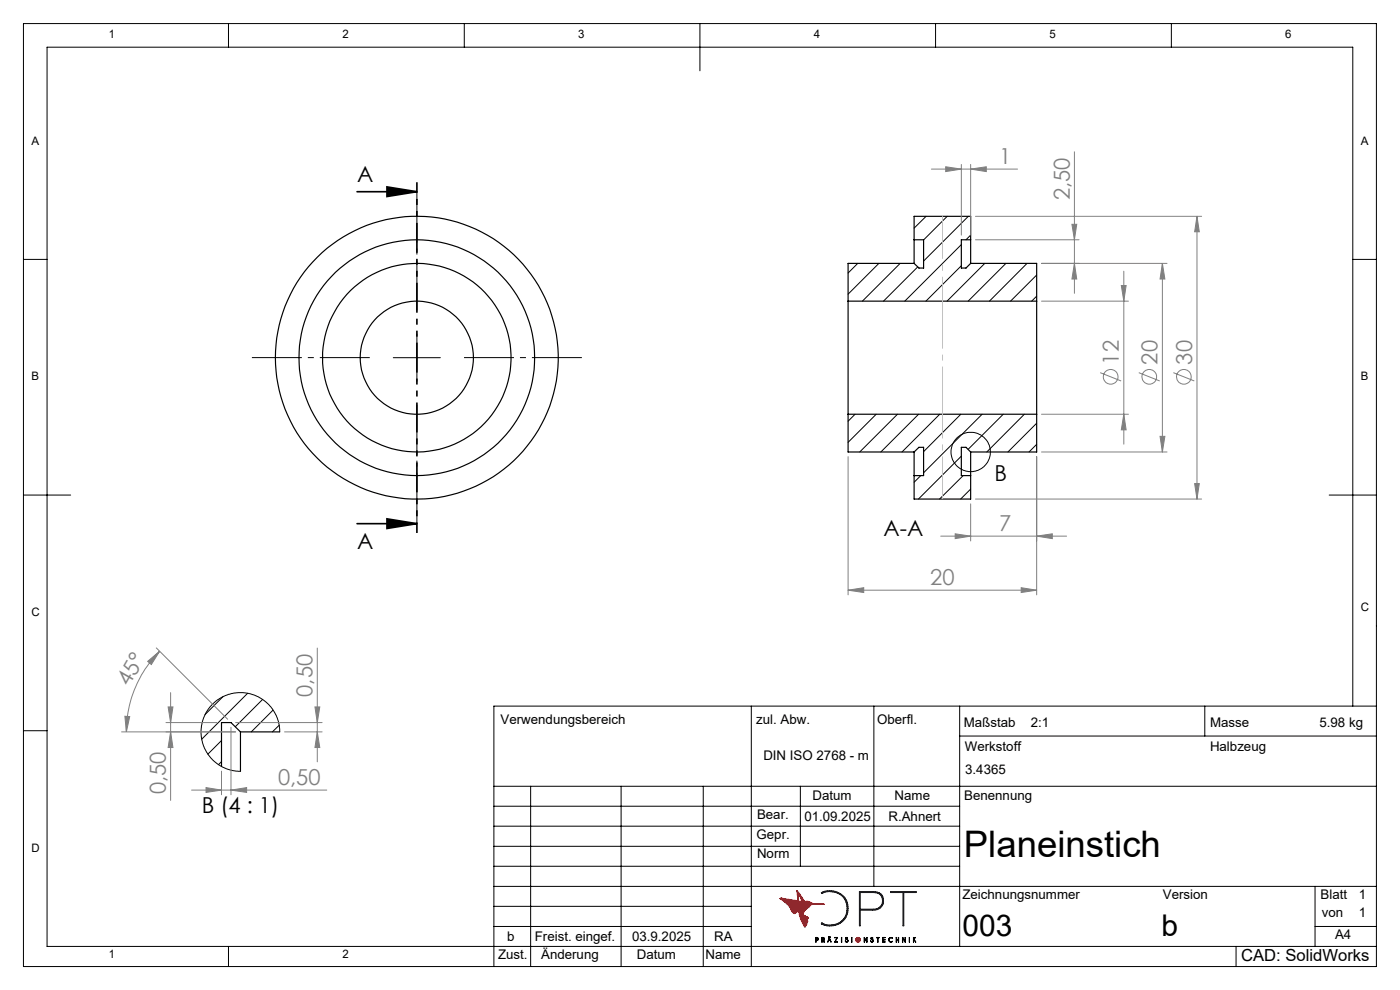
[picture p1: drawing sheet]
<svg xmlns="http://www.w3.org/2000/svg" width="297mm" height="210mm" viewBox="0 0 297 210" stroke-linecap="round" stroke-linejoin="round" font-family="sans-serif">
<g fill="none" stroke="#000" stroke-width=".25">
<path d="M193.9 50.9v5M193.9 55.9h-14v8M193.9 50.9h2v6h-1l-1-1M193.9 50.9v-5h12v5M205.9 50.9v5M205.9 55.9h14v8M205.9 50.9h-2v6h1l1-1M179.9 63.9v24M179.9 63.9h40M219.9 63.9v24M179.9 87.9h40M179.9 87.9v8h14"/>
<path d="M193.9 95.9v5M193.9 95.9l1-1h1v6h-2M205.9 95.9v5M205.9 95.9l-1-1h-1v6h2M219.9 87.9v8h-14M193.9 100.9v5h12v-5M51 155.2v8.4M51 155.2l-2-1.9h-2v9.3M51 155.2h8.3"/>
<circle cx="88.4" cy="75.9" r="30"/>
<circle cx="88.4" cy="75.9" r="12"/>
<circle cx="88.4" cy="75.9" r="25"/>
<circle cx="88.4" cy="75.9" r="20"/>
</g>
<g fill="none" stroke="#000" stroke-width=".21">
<path d="M5 5h287v200h-287zM48.5 5v5M98.5 5v5M148.5 5v10M198.5 5v5M248.5 5v5M5 55h5M182 55.9l-2.1 2M186.4 55.9l-6.5 6.5M191 55.9l-8 8M194.7 56.6l-7.3 7.3M196.5 45.9l-2.6 2.5"/>
<path d="M200.9 45.9l-5 5M203.9 51.9l-12 12M203.9 56.4l-7.5 7.5M205.4 45.9l-9.5 9.5M205.9 49.9l-1 1M208.9 55.9l-8 8M213.4 55.9l-8 8M217.9 55.9l-8 8M219.9 58.3l-5.5 5.6M287 55h5M219.9 62.8l-1 1.1M181.4 87.9l-1.5 1.5"/>
<path d="M185.9 87.9l-6 5.9M190.4 87.9l-8 8M194.9 87.9l-8 8M199.4 87.9l-8.1 8M203.8 87.9l-7.9 7.9M203.9 96.8l-9.1 9.1M208.4 87.9l-12.5 12.4M212.8 87.9l-7.4 7.4M217.3 87.9l-8 8M219.9 89.8l-6.1 6.1M219.9 94.3l-1.6 1.6M5 105h10"/>
<path d="M195.3 100.9l-1.4 1.4M204.3 100.9l-5 5M205.9 103.7l-2.1 2.2M282 105h10M5 155h5M47 157.1l-2.9 2.9M47.3 147.8l-3.8 3.8M52.5 147.1l-9.7 9.7M55.7 148.4l-5.8 5.8M57.9 150.6l-4.6 4.6M59.2 153.8l-1.4 1.4M59.3 155.2l-.2-2.1-.5-1.3-.8-1.4-1.7-1.8-2-1.1-2.5-.6-2.4 .2-2.1 .8-1 .6-1.1 1-1.3 1.7-.5 1-.4 1.7-.1 2.3 .7 2.5 1.3 2.1 1.6 1.4 1 .6 1.6 .6 2.1 .2"/>
<path d="M159.4 149.8v55.2M185.4 149.8v38.2M203.6 149.8v51M203.6 156.1h88.4M255.6 149.8v6.3M287 149.8v-139.8h-277v190.8h282M292 149.8h-187.2v55.2M47 161.6l-.6 .6M104.8 166.8h187.2M104.8 179.5h98.8M104.8 175.3h98.8M104.8 171h98.8"/>
<path d="M112.6 166.8v38.2M131.8 166.8v38.2M149.2 166.8v38.2M169.8 166.8v17M104.8 183.8h98.8M104.8 196.5h54.6M104.8 192.3h54.6M104.8 188h187.2M173.4 199.4l.1-.3-.4-.2v.9v-.9h.3l.2 .3-.1 .2-.4 .1M174.3 198.9l.6 .2v.2l-.2 .2 .2 .3-.3-.3 .2-.3-.1-.3h-.3l-.1 .9zM174.4 199.5h.2M174.6 199.5h.1"/>
<path d="M175.9 198.7l-.1 .1zM175.9 198.9l.4 .9-.2-.3h-.3l-.2 .3zM175.9 199l.2 .4h-.3zM176 198.7l.1 .1zM176 198.7h.1M177.1 198.9h.6l-.5 .9h.5h-.6l.5-.9zM178.5 198.9l.1 .9zM179.5 198.9v.3a.38 .38 0 0 1 .4 .5l-.3 .1-.2-.1 .3 .1 .1-.2zM179.5 198.9l.3 .1zM180.7 198.9v.9zM183.3 198.9l.6 .8v-.8v.9l-.5-.8-.1 .8zM184.7 199.7h.1"/>
<path d="M184.8 198.9h.3l.1 .1zM184.8 198.9v.3l.3 .2M184.9 199v.2l.3 .1M185.1 199.4v.4l-.4-.1M185.2 199.3v.5h-.2l-.3-.1M185.9 198.9h.6h-.2v.9l-.1-.9zM187.3 198.9h.4h-.4v.9h.4h-.4M187.3 199.3h.4l-.4 .1M188.5 199.3l.3 .5h.4M188.6 199.3l.1 .4 .5 .1M188.7 199l.3-.1 .3 .1h-.5l-.2 .3zM189.2 199.8l.1-.1z"/>
<path d="M190.1 198.9l.1 .9zM190.2 199.3h.4M190.6 198.9v.9zM192 199.7l-.5-.8v.9v-.8l.5 .8M192 199.8h.1M192 198.9h.1M192 198.9l.1 .9M192.9 198.9v.9zM193.8 199.8h.1M193.8 198.9h.1M193.8 199.3l.4-.4-.3 .3 .4 .6-.5-.5M193.8 198.9v.9"/>
<path d="M279 196.5h13M279 188v12.8M48.5 200.8v4.2M262.2 200.8v4.2"/>
</g>
<path d="M82.1 39.6l6.3 1.1-6.3 1zM75.7 40.7h12.7M75.7 111.1h12.7M82.1 110.1l6.3 1-6.3 1z" fill="none" stroke="#000" stroke-width=".35"/>
<path d="M170.6 191.2h.1M174.2 189.4a3.8 3.8 0 0 1 5.7 3.3 3.8 3.8 0 0 1-5.7 3.3l.1-.2a3.6 3.6 0 0 0 5.4-3.1 3.6 3.6 0 0 0-5.4-3.2zM182.3 189.1h2.9a1.99 1.99 0 0 1 2.2 2.1 1.99 1.99 0 0 1-2.3 1.9h-2.6v3.3h-.2zM182.5 189.3h2.7a1.77 1.77 0 0 1 2 1.6 1.77 1.77 0 0 1-1.6 2h-3.1zM188.9 189.1h5.4v.2h-2.6v7.1h-.1v-7.1h-2.7z" fill="none" stroke="#191924" stroke-width=".21"/>
<g fill="none" stroke="#ee1c25" stroke-width=".21">
<path d="M165.5 190.6h.1M165.5 190.6a5.9 5.9 0 0 1 2.7 3l.2 .1a1.01 1.01 0 0 0 1-.5h.1M165.7 190.5h.1M165.7 190.6h-.2M165.7 190.6l4.6 .6M165.7 190.5v.1M165.7 190.5l.6 .5M165.8 190.6l.5 .3M166.3 190.9l1.1 1M166.3 191l.7 .5M167 191.6l.9 .8M167.5 192l.5 .4"/>
<path d="M169 188.9l.6 .6 1.1 1.7M169 188.9h.1M169 188.9l.3 2.3 .1-1.6M169.4 189.6h.1M169.4 189.6l.7 1.6h1.6a2.22 2.22 0 0 0 1.9 .5l.3 .1M169.5 193.2h.1M169.5 193.3a6.1 6.1 0 0 0 1.2 3.3M170.7 196.5v.1M170.7 196.6h.1M170.8 196.5h-.1M170.9 196.4l-.1 .1M174.6 191.8h.1"/>
<path d="M174.8 191.8h-1.9a1.19 1.19 0 0 0-1.3 .7l-.9 .6a.65 .65 0 0 0-.1 1.1l.8 .4-.1 .4a1.32 1.32 0 0 1-.4 1.4"/>
<circle cx="182" cy="199.3" r=".5"/>
</g>
<path d="M82.1 39.6l6.3 1.1-6.3 1zM82.1 110.1l6.3 1-6.3 1z" fill="#000"/>
<path d="M173.1 198.9h.2a.34 .34 0 0 1 .3 .4 .34 .34 0 0 1-.5 .2v.3zM173.1 198.9v.6h.2a.27 .27 0 0 0 .2-.3 .27 .27 0 0 0-.2-.3zM174.3 198.9h.3a.34 .34 0 0 1 .3 .3 .34 .34 0 0 1-.2 .3l.2 .3-.3-.3h-.2l-.1 .3zM174.4 198.9v.6h.2a.27 .27 0 0 0 .2-.3 .27 .27 0 0 0-.2-.3zM176 198.7l.1 .1zM175.8 198.8h.1zM175.9 199l.2 .4h-.3zM175.9 198.9l-.3 .9 .2-.3h.3l.2 .3zM177.1 198.9h.6l-.5 .9h.5h-.6l.5-.9zM178.5 198.9l.1 .9zM179.5 198.9h.2l.1 .1-.2-.1-.1 .2a.43 .43 0 0 1 .2 .7h-.3l-.1-.2a.25 .25 0 0 0 .4 .1 .25 .25 0 0 0 .1-.3l-.3-.2zM180.7 198.9v.9zM183.3 198.9l.6 .8v-.8v.9l-.5-.8-.1 .8zM184.8 198.9h.3l.1 .1-.3-.1-.1 .2a.4 .4 0 0 1 .4 .3 .4 .4 0 0 1-.1 .4l-.4-.2a.25 .25 0 0 0 .3 .1 .25 .25 0 0 0 .1-.3l-.3-.2zM185.9 198.9h.6h-.2v.9l-.1-.9zM187.3 198.9h.4h-.4v.4h.4l-.4 .1v.4h.4h-.4zM188.5 199.4a.45 .45 0 0 1 .9 0 .45 .45 0 0 1-.9 0zM190.1 198.9l.1 .4h.4v-.4v.9v-.4h-.4l-.1 .4zM191.5 198.9l.5 .8 .1-.8v.9l-.6-.8v.8zM192.9 198.9v.9zM193.8 198.9v.4l.4-.4-.3 .3 .4 .6-.4-.5-.1 .5z" fill-rule="evenodd" fill="#000"/>
<path d="M182.5 189.3v3.6h2.7a1.78 1.78 0 0 0 2-1.8 1.78 1.78 0 0 0-2-1.8zM182.3 189.1h2.9a1.99 1.99 0 0 1 2.2 2.1 1.99 1.99 0 0 1-2.3 1.9h-2.6v3.3h-.2zM188.9 189.1h5.4v.2h-2.6v7.1h-.1v-7.1h-2.7zM174.2 189.4l.1 .1a3.6 3.6 0 0 1 4.5 .8 3.6 3.6 0 0 1 .2 4.6 3.7 3.7 0 0 1-4.7 .9l-.1 .2a3.8 3.8 0 0 0 5.4-1.8 3.8 3.8 0 0 0-2.4-5.1l-1.7-.1z" fill-rule="evenodd" fill="#191924"/>
<path d="M181.5 199.3a.5 .5 0 0 1 1 0 .5 .5 0 0 1-1 0zM169 188.9l.3 2.2 .1-1.5 .6 1.2a.44 .44 0 0 0 .7 .4zM165.5 190.6a5.9 5.9 0 0 1 2.7 3l.2 .1a1.01 1.01 0 0 0 1-.5h.1a6 6 0 0 0 1.2 3.4l.1-.1a1.28 1.28 0 0 0 .5-1.4v-.1a.35 .35 0 0 0 .1-.4 .35 .35 0 0 0-.4-.2 .67 .67 0 0 1-.6-.5 .67 .67 0 0 1 .3-.8l1.5-1.2 2.6-.1-1.6-.1a1.4 1.4 0 0 1-1.5-.5l-2.4-.1v.1v-.1l-3.6-.5 2.3 1.8-2.3-1.9z" fill-rule="evenodd" fill="#ee1c25"/>
<g fill="none" stroke="#808080" stroke-width=".21">
<path d="M197.6 35.9h18.3M200.6 35.4l3.3 .5-3.3 .5zM203.9 34.9v15M205.9 35.9l3.3-.5v1zM205.9 34.9v15M227.9 32.2v30M206.9 45.9h48M206.9 50.9h22M220.9 55.9h26.7M227.4 47.6h1l-.5 3.3zM227.9 55.9l.5 3.3h-1zM238.4 57.5v36.7"/>
<path d="M246.6 55.9v40M246.6 55.9l.5 3.3h-1zM253.9 45.9v60M253.9 45.9l.5 3.3h-1zM220.9 63.9h18.5M233.4 79l4.4 1.8M237.9 60.6h1l-.5 3.3zM241.6 79l4.4 1.8M248.9 79l4.5 1.8M179.9 96.9v29.3M219.9 96.9v29.3M220.9 95.9h26.7"/>
<path d="M220.9 87.9h18.5M238.4 87.9l.5 3.3h-1zM246.1 92.6h1l-.5 3.3zM199.6 113.7h26.7M202.6 113.2l3.3 .5-3.3 .6zM205.9 106.9v7.9M206.9 105.9h48M219.9 113.7l3.3-.5v1.1zM253.4 102.6h1l-.5 3.3zM33.2 137.4l15.1 15.2M33.9 138.1a24.4 24.4 0 0 0-7.1 17.1M67.3 137.5v24.1"/>
<path d="M179.9 125.2l3.3-.5v1zM179.9 125.2h40M216.6 124.7l3.3 .5-3.3 .5zM25.8 155.2h24.2M26.5 151.9l1 .1-.7 3.2zM31.3 140.3l2.6-2.2-1.8 2.9zM35.2 153.3h10.8M35.7 150h1l-.5 3.3zM36.2 155.2l.5 3.4h-1zM36.2 146.9v22.9M49 154.3v14.3M50 153.3h18.3"/>
<path d="M60.4 155.2h7.9M66.8 150h1l-.5 3.3zM67.3 155.2l.5 3.4h-1zM40.6 167.6h28.7M43.7 167.1l3.3 .5-3.3 .5zM47 163.6v5M49 167.6l3.3-.5v1z"/>
<circle cx="235.6" cy="79.9" r="1.55"/>
<circle cx="243.8" cy="79.9" r="1.56"/>
<circle cx="251.1" cy="79.9" r="1.56"/>
</g>
<g fill="none" stroke="#000" stroke-width=".21">
<path d="M83.4 75.9h10M88.4 70.9v10"/>
<circle cx="205.9" cy="95.9" r="4.2"/>
</g>
<path d="M78.4 75.9h-25M88.4 65.9v-25M98.4 75.9h25M88.4 85.9v25" fill="none" stroke="#000" stroke-width=".21" stroke-dasharray="15.2 1.3 1.3 1.3" stroke-dashoffset="4.6" stroke-linecap="butt"/>
<path d="M88.4 38.7v74.4" fill="none" stroke="#000" stroke-width=".35" stroke-dasharray="6.3 1.3 1.3 1.3 1.3 1.3" stroke-dashoffset="4.1" stroke-linecap="butt"/>
<path d="M199.9 45.9v60" fill="none" stroke="#c0c0c0" stroke-width=".21" stroke-dasharray="15.2 1.3 1.3 1.3" stroke-dashoffset="6.2" stroke-linecap="butt"/>
<g fill="#808080">
<path d="M200.6 35.4l3.3 .5-3.3 .5zM205.9 35.9l3.3-.5v1zM202.6 113.2l3.3 .5-3.3 .6zM219.9 113.7l3.3-.5v1.1zM179.9 125.2l3.3-.5v1zM216.6 124.7l3.3 .5-3.3 .5zM43.7 167.1l3.3 .5-3.3 .5zM49 167.6l3.3-.5v1z"/>
<path d="M31.3 140.3l2.6-2.2-1.8 2.9zM26.5 151.9l1 .1-.7 3.2z"/>
<path d="M253.9 45.9l.5 3.3h-1zM253.4 102.6h1l-.5 3.3zM246.6 55.9l.5 3.3h-1zM246.1 92.6h1l-.5 3.3zM237.9 60.6h1l-.5 3.3zM238.4 87.9l.5 3.3h-1zM227.4 47.6h1l-.5 3.3zM227.9 55.9l.5 3.3h-1zM35.7 150h1l-.5 3.3zM36.2 155.2l.5 3.4h-1zM66.8 150h1l-.5 3.3zM67.3 155.2l.5 3.4h-1z"/>
</g>
<text font-size="7.8" x="204.5" y="181.7">Planeinstich</text>
<g font-size="6.3">
<text x="204.2" y="198.6">003</text>
<text x="246.4" y="198.6">b</text>
</g>
<g font-size="4.7" fill="#808080">
<text x="212" y="34.8">1</text>
<text x="226.9" y="42.5" transform="rotate(-90 226.9 42.5)">2,50</text>
<text x="237.4" y="77.3" transform="rotate(-90 237.4 77.3)">12</text>
<text x="245.5" y="77.3" transform="rotate(-90 245.5 77.3)">20</text>
<text x="252.9" y="77.3" transform="rotate(-90 252.9 77.3)">30</text>
<text x="212" y="112.7">7</text>
<text x="197.4" y="124.1">20</text>
<text x="27.4" y="145.8" transform="rotate(-60 27.4 145.8)">45°</text>
<text x="66.3" y="147.8" transform="rotate(-90 66.3 147.8)">0,50</text>
<text x="59" y="166.6">0,50</text>
<text x="35.2" y="168.5" transform="rotate(-90 35.2 168.5)">0,50</text>
</g>
<g font-size="4.7">
<text x="75.7" y="38.6">A</text>
<text x="211" y="102">B</text>
<text x="187.5" y="113.7">A-A</text>
<text x="75.7" y="116.4">A</text>
<text x="42.8" y="172.5">B (4 : 1)</text>
</g>
<text font-size="3.5" x="263.3" y="203.9">CAD: SolidWorks</text>
<g font-size="2.8">
<text x="106.2" y="153.6">Verwendungsbereich</text>
<text x="160.4" y="153.6">zul. Abw.</text>
<text x="186.1" y="153.6">Oberfl.</text>
<text x="204.5" y="154.1">Maßstab</text>
<text x="218.7" y="154.1">2:1</text>
<text x="256.7" y="154.1">Masse</text>
<text x="279.9" y="154.1">5.98 kg</text>
<text x="161.9" y="161.1">DIN ISO 2768 - m</text>
<text x="204.7" y="159.2">Werkstoff</text>
<text x="256.7" y="159.2">Halbzeug</text>
<text x="204.8" y="164.1">3.4365</text>
<text x="160.6" y="173.7">Bear.</text>
<text x="172.4" y="169.7">Datum</text>
<text x="189.8" y="169.7">Name</text>
<text x="204.5" y="169.7">Benennung</text>
<text x="160.5" y="177.9">Gepr.</text>
<text x="170.6" y="174.2">01.09.2025</text>
<text x="188.5" y="174.2">R.Ahnert</text>
<text x="160.6" y="182.1">Norm</text>
<text x="204.2" y="190.7">Zeichnungsnummer</text>
<text x="246.7" y="190.7">Version</text>
<text x="280.2" y="190.7">Blatt</text>
<text x="288.3" y="190.7">1</text>
<text x="280.4" y="194.6">von</text>
<text x="288.3" y="194.6">1</text>
<text x="105.7" y="203.5">Zust.</text>
<text x="107.6" y="199.6">b</text>
<text x="113.5" y="199.6">Freist. eingef.</text>
<text x="114.8" y="203.5">Änderung</text>
<text x="134.1" y="199.6">03.9.2025</text>
<text x="135.1" y="203.5">Datum</text>
<text x="149.7" y="203.5">Name</text>
<text x="151.5" y="199.6">RA</text>
<text x="283.2" y="199.2">A4</text>
</g>
<g font-size="2.5">
<text x="23.1" y="8.2">1</text>
<text x="72.7" y="8.2">2</text>
<text x="122.7" y="8.2">3</text>
<text x="172.7" y="8.2">4</text>
<text x="222.7" y="8.2">5</text>
<text x="272.7" y="8.2">6</text>
<text x="6.7" y="30.7">A</text>
<text x="288.7" y="30.7">A</text>
<text x="6.7" y="80.7">B</text>
<text x="288.7" y="80.7">B</text>
<text x="6.7" y="130.7">C</text>
<text x="288.7" y="129.7">C</text>
<text x="6.7" y="180.7">D</text>
<text x="23.1" y="203.2">1</text>
<text x="72.7" y="203.2">2</text>
</g>
</svg>
